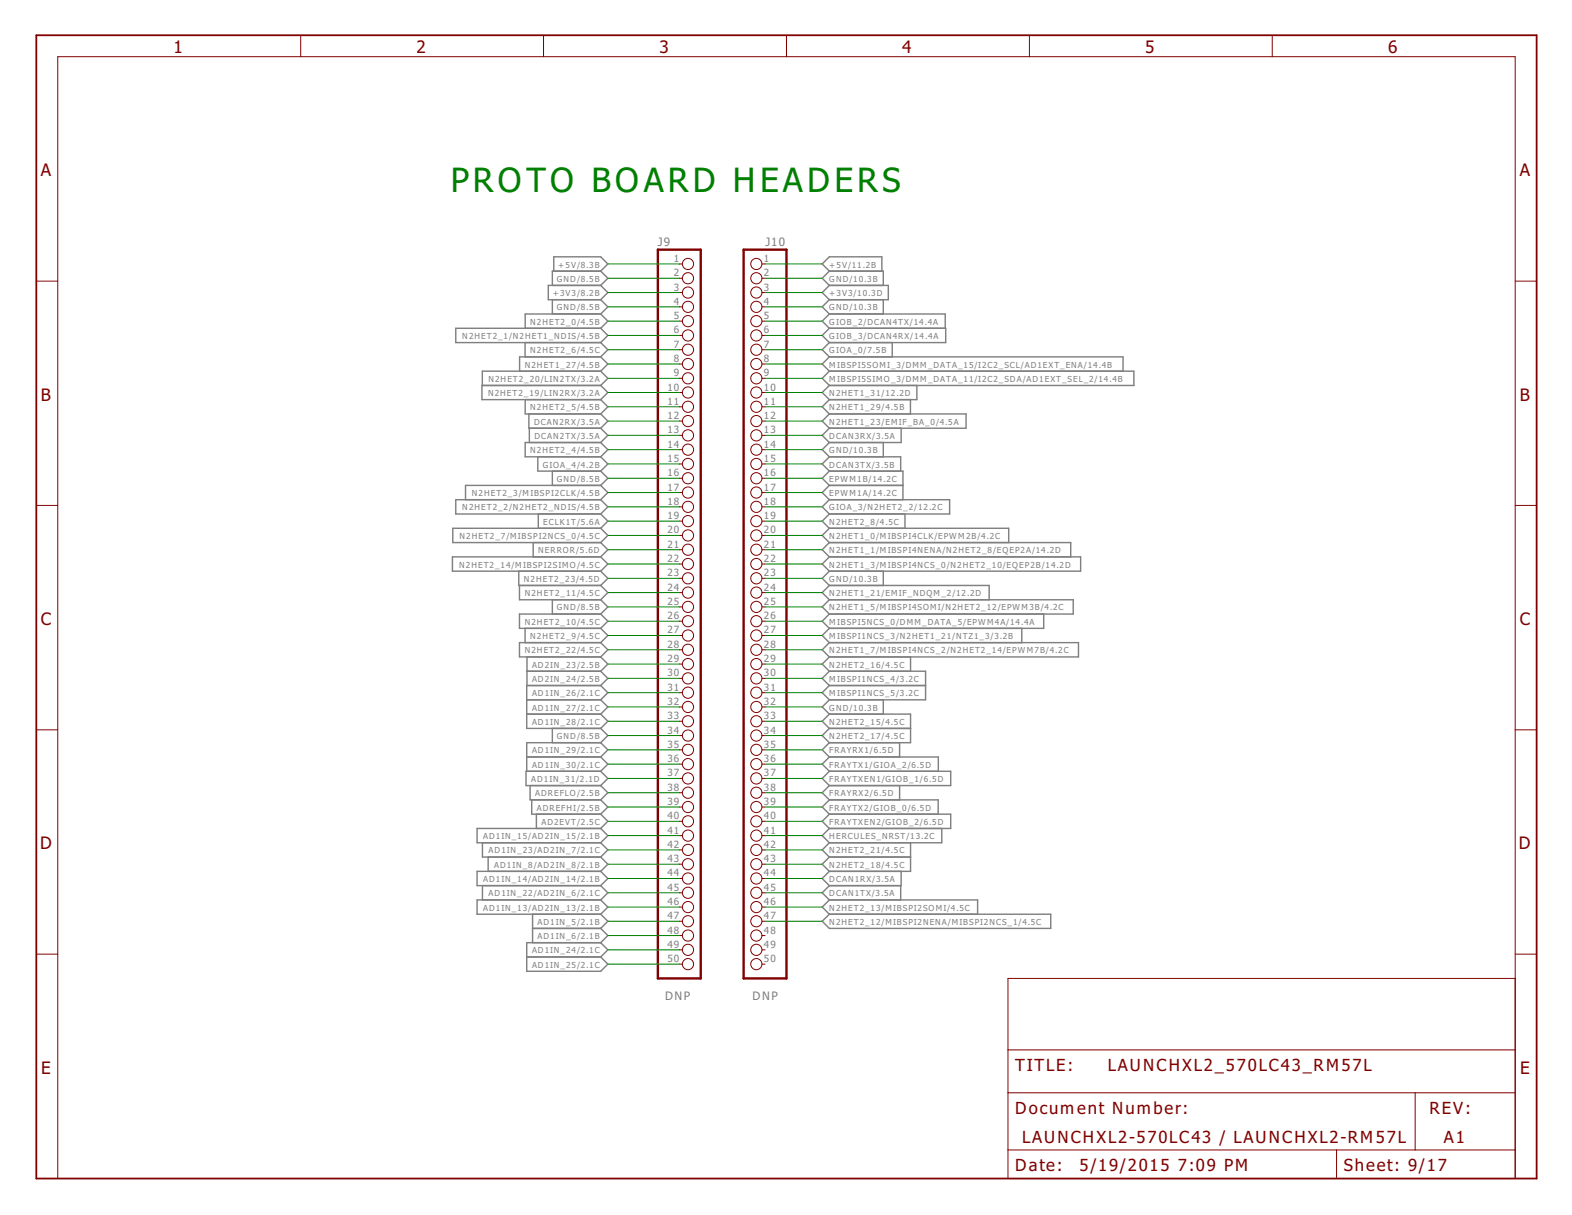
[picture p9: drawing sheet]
<svg xmlns="http://www.w3.org/2000/svg" width="279mm" height="216mm" viewBox="0 0 279 216" stroke-linecap="round" stroke-linejoin="round" font-family="sans-serif">
<g fill="none" stroke="#808080" stroke-width=".25">
<path d="M98.2 53.3v2.5M98.4 48.2v-2.6h8.4l1.2 1.3-1.2 1.3M106.8 48.2h-8.6v2.5M106.8 48.2l1.2 1.2-1.2 1.3M106.8 50.7h-9.3v2.6h9.3M106.8 53.3l1.2 1.2-1.2 1.3M106.8 55.8h-13.5v2.5M106.8 50.7l1.2 1.3-1.2 1.3M106.8 58.3h-25.8v2.6h25.8M106.8 55.8l1.2 1.3-1.2 1.2M106.8 58.3l1.2 1.3-1.2 1.3M147.4 48.2h9.6v2.5"/>
<path d="M147.4 48.2l-1.3-1.3 1.3-1.3h9.3v2.6M147.4 50.7h10.5v2.6h-10.5M147.4 55.8h20.6v2.5M147.4 48.2l-1.3 1.2 1.3 1.3M147.4 53.3l-1.3 1.2 1.3 1.3M147.4 50.7l-1.3 1.3 1.3 1.3M147.4 58.3l-1.3 1.3 1.3 1.3M147.4 58.3h20.7v2.6h-20.7M147.4 55.8l-1.3 1.3 1.3 1.2M157 53.3v2.5M93.3 60.9v2.5M93.3 71v2.6h13.5"/>
<path d="M94 73.6v2.5h12.8M94.1 76.1v2.5M106.8 78.6h-13.5v2.6h13.5M106.8 73.6l1.2 1.2-1.2 1.3M106.8 76.1l1.2 1.3-1.2 1.2M106.8 63.4h-14.4v2.6M106.8 78.6l1.2 1.3-1.2 1.3M106.8 71l1.2 1.3-1.2 1.3M106.8 68.5h-21.1v2.5h21.1M106.8 60.9l1.2 1.2-1.2 1.3M106.8 66h-21.1v2.5M106.8 68.5l1.2 1.2-1.2 1.3"/>
<path d="M106.8 66l1.2 1.2-1.2 1.3M106.8 63.4l1.2 1.3-1.2 1.3M147.4 78.6l-1.3 1.3 1.3 1.3M147.4 73.6h24.3v2.5h-24.3M147.4 60.9l-1.3 1.2 1.3 1.3M147.4 63.4h52.2v2.6M147.4 76.1l-1.3 1.3 1.3 1.2M147.4 73.6l-1.3 1.2 1.3 1.3M147.4 71l-1.3 1.3 1.3 1.3M147.4 66l-1.3 1.2 1.3 1.3M147.4 66h54.1v2.5h-54.1M147.4 63.4l-1.3 1.3 1.3 1.3"/>
<path d="M147.4 68.5l-1.3 1.2 1.3 1.3M157 78.6v2.6M158.6 60.9v2.5M160.2 76.1v2.5h-12.8M161.8 71v2.6M163 68.5v2.5h-15.6M94.8 96.4v2.6M95.6 81.2v2.5h11.2M95.7 91.3v2.6M98.2 83.7v2.6M106.8 83.7l1.2 1.3-1.2 1.3M106.8 86.3h-24.1v2.5"/>
<path d="M106.8 99h-26.4v2.5h26.4M106.8 88.8l1.2 1.3-1.2 1.2M106.8 91.3l1.2 1.3-1.2 1.3M106.8 93.9h-26.3v2.5h26.3M106.8 88.8h-25.8v2.5h25.8M106.8 96.4l1.2 1.3-1.2 1.3M106.8 86.3l1.2 1.2-1.2 1.3M106.8 93.9l1.2 1.2-1.2 1.3M106.8 99l1.2 1.2-1.2 1.3M106.8 81.2l1.2 1.2-1.2 1.3M147.4 86.3h13.1M147.4 83.7h13.1v5.1"/>
<path d="M147.4 91.3l-1.3 1.3 1.3 1.3M147.4 81.2h12.7v2.5M147.4 99h44.7v2.5h-44.7M147.4 93.9h31.9v2.5M147.4 88.8h21.4v2.5h-21.4M147.4 96.4h42.9v2.6M147.4 81.2l-1.3 1.2 1.3 1.3M147.4 93.9l-1.3 1.2 1.3 1.3M147.4 96.4l-1.3 1.3 1.3 1.3M147.4 99l-1.3 1.2 1.3 1.3M147.4 83.7l-1.3 1.3 1.3 1.3M147.4 88.8l-1.3 1.3 1.3 1.2"/>
<path d="M147.4 86.3l-1.3 1.2 1.3 1.3M160.8 91.3v2.6M92.2 101.5v2.5h14.6M92.3 104v2.6h14.5M93.3 111.7v2.5M93.7 119.3h13.1M93.7 116.7v5.1M98.2 106.6v2.5M106.8 106.6l1.2 1.2-1.2 1.3M106.8 109.1h-14.5v2.6h14.5M106.8 116.7l1.2 1.3-1.2 1.3M106.8 114.2l1.2 1.3-1.2 1.2"/>
<path d="M106.8 114.2h-14.5v2.5h14.5M106.8 119.3l1.2 1.2-1.2 1.3M106.8 111.7l1.2 1.2-1.2 1.3M106.8 109.1l1.2 1.3-1.2 1.3M106.8 104l1.2 1.3-1.2 1.3M106.8 101.5l1.2 1.3-1.2 1.2M147.4 106.6h43.4v2.5h-43.4M147.4 101.5l-1.3 1.3 1.3 1.2M147.4 104h28.4v2.6M147.4 119.3h17.1v5.1h-17.1M147.4 109.1l-1.3 1.3 1.3 1.3M147.4 114.2l-1.3 1.3 1.3 1.2"/>
<path d="M147.4 119.3l-1.3 1.2 1.3 1.3M147.4 104l-1.3 1.3 1.3 1.3M147.4 106.6l-1.3 1.2 1.3 1.3M147.4 114.2h44.3v2.5h-44.3M147.4 116.7l-1.3 1.3 1.3 1.3M147.4 111.7l-1.3 1.2 1.3 1.3M157 101.5v2.5M161.8 116.7v2.6M181.6 111.7v2.5M185.5 109.1v2.6h-38.1M93.6 124.4h13.2M93.6 126.9h13.2"/>
<path d="M93.6 134.5h13.2M94.2 139.6v2.5h12.6M98.2 129.4v2.6M106.8 129.4l1.2 1.3-1.2 1.3M106.8 132h-13.2v5.1M106.8 121.8h-13.2v7.6h13.2M106.8 139.6l1.2 1.3-1.2 1.2M106.8 137.1h-13.3v2.5h13.3M106.8 132l1.2 1.2-1.2 1.3M106.8 134.5l1.2 1.3-1.2 1.3M106.8 121.8l1.2 1.3-1.2 1.3M106.8 124.4l1.2 1.2-1.2 1.3"/>
<path d="M106.8 126.9l1.2 1.3-1.2 1.2M106.8 137.1l1.2 1.2-1.2 1.3M147.4 126.9h14.4v5.1h-14.4M147.4 129.4h14.4M147.4 124.4l-1.3 1.2 1.3 1.3M147.4 121.8l-1.3 1.3 1.3 1.3M147.4 137.1h21.6v2.5h-21.6M147.4 126.9l-1.3 1.3 1.3 1.2M147.4 121.8h17.1M147.4 134.5h19.4v2.6M147.4 129.4l-1.3 1.3 1.3 1.3M147.4 139.6l-1.3 1.3 1.3 1.2"/>
<path d="M147.4 132l-1.3 1.2 1.3 1.3M147.4 134.5l-1.3 1.3 1.3 1.3M147.4 137.1l-1.3 1.2 1.3 1.3M157 124.4v2.5M159.9 132v2.5M159.9 139.6v2.5M85.7 149.8v2.5h21.1M85.7 157.4v2.5M86.8 152.3v2.5M94.5 142.1v2.6h12.3M95.3 144.7v2.5M106.8 147.2h-22v2.6h22"/>
<path d="M106.8 154.8h-22v2.6h22M106.8 159.9h-22v2.6h22M106.8 147.2l1.2 1.3-1.2 1.3M106.8 149.8l1.2 1.2-1.2 1.3M106.8 152.3l1.2 1.3-1.2 1.2M106.8 154.8l1.2 1.3-1.2 1.3M106.8 157.4l1.2 1.2-1.2 1.3M106.8 159.9l1.2 1.3-1.2 1.3M106.8 142.1l1.2 1.3-1.2 1.3M106.8 144.7l1.2 1.2-1.2 1.3M147.4 147.2l-1.3 1.3 1.3 1.3M147.4 144.7h21.6v2.5h-21.6"/>
<path d="M147.4 154.8l-1.3 1.3 1.3 1.3M147.4 157.4l-1.3 1.2 1.3 1.3M147.4 159.9h26.4v2.6M147.4 152.3h14.4M147.4 142.1h19.4v2.6M147.4 159.9l-1.3 1.3 1.3 1.3M147.4 152.3l-1.3 1.3 1.3 1.2M147.4 149.8l-1.3 1.2 1.3 1.3M147.4 142.1l-1.3 1.3 1.3 1.3M147.4 144.7l-1.3 1.2 1.3 1.3M160.1 157.4v2.5M160.2 154.8v2.6h-12.8"/>
<path d="M161.8 149.8v5h-14.4M167.4 147.2v2.6h-20M93.6 170.1h13.2M94.7 165h12.1M94.7 162.5v5M106.8 162.5l1.2 1.2-1.2 1.3M106.8 165l1.2 1.2-1.2 1.3M106.8 167.5h-13.2v5.1h13.2l1.2-1.3-1.2-1.2M106.8 167.5l1.2 1.3-1.2 1.3M146.1 163.7l1.3-1.2h39.4v2.5h-39.4z"/>
</g>
<path d="M6.5 6.3h266.6v203.1h-266.6z" fill="none" stroke="#800000" stroke-width=".32"/>
<g fill="none" stroke="#800000" stroke-width=".18">
<path d="M53.4 6.3v3.8M96.6 6.3v3.8M139.8 6.3v3.8M183 6.3v3.8M226.1 6.3v3.8M6.5 50h3.8M120.7 46.9h.6M120.7 49.4h.6M120.7 52h.6M120.7 54.5h.6M120.7 57.1h.6M120.7 59.6h.6"/>
<path d="M135.4 46.9h.6M135.4 49.4h.6M135.4 52h.6M135.4 54.5h.6M135.4 57.1h.6M135.4 59.6h.6M269.3 50h3.8M120.7 62.1h.6M120.7 64.7h.6M120.7 67.2h.6M120.7 69.7h.6M120.7 72.3h.6"/>
<path d="M120.7 74.8h.6M120.7 77.4h.6M120.7 79.9h.6M135.4 62.1h.6M135.4 64.7h.6M135.4 67.2h.6M135.4 69.7h.6M135.4 72.3h.6M135.4 74.8h.6M135.4 77.4h.6M135.4 79.9h.6M6.5 89.8h3.8"/>
<path d="M120.7 82.4h.6M120.7 85h.6M120.7 87.5h.6M120.7 90.1h.6M120.7 92.6h.6M120.7 95.1h.6M120.7 97.7h.6M135.4 82.4h.6M135.4 85h.6M135.4 87.5h.6M135.4 90.1h.6M135.4 92.6h.6"/>
<path d="M135.4 95.1h.6M135.4 97.7h.6M269.3 89.8h3.8M120.7 100.2h.6M120.7 102.8h.6M120.7 105.3h.6M120.7 107.8h.6M120.7 110.4h.6M120.7 112.9h.6M120.7 115.5h.6M120.7 118h.6M135.4 100.2h.6"/>
<path d="M135.4 102.8h.6M135.4 105.3h.6M135.4 107.8h.6M135.4 110.4h.6M135.4 112.9h.6M135.4 115.5h.6M135.4 118h.6M6.5 129.7h3.8M120.7 120.5h.6M120.7 123.1h.6M120.7 125.6h.6M120.7 128.2h.6"/>
<path d="M120.7 130.7h.6M120.7 133.2h.6M120.7 135.8h.6M120.7 138.3h.6M135.4 120.5h.6M135.4 123.1h.6M135.4 125.6h.6M135.4 128.2h.6M135.4 130.7h.6M135.4 133.2h.6M135.4 135.8h.6M135.4 138.3h.6"/>
<path d="M269.3 129.7h3.8M120.7 140.9h.6M120.7 143.4h.6M120.7 145.9h.6M120.7 148.5h.6M120.7 151h.6M120.7 153.6h.6M120.7 156.1h.6M120.7 158.6h.6M135.4 140.9h.6M135.4 143.4h.6M135.4 145.9h.6"/>
<path d="M135.4 148.5h.6M135.4 151h.6M135.4 153.6h.6M135.4 156.1h.6M135.4 158.6h.6M6.5 169.5h3.8M120.7 161.2h.6M120.7 163.7h.6M120.7 166.2h.6M120.7 168.8h.6M120.7 171.3h.6M135.4 161.2h.6"/>
<path d="M135.4 163.7h.6M135.4 166.2h.6M135.4 168.8h.6M135.4 171.3h.6M269.3 173.9h-90.1v35.5h90.1v-199.3h-259v199.3M269.3 169.5h3.8M179.2 194.2h90.1M179.2 186.6h90.1M251.5 194.2v10.1M179.2 204.3h90.1M237.6 204.3v5.1"/>
<circle cx="122.3" cy="54.5" r=".99"/>
<circle cx="122.3" cy="59.6" r=".99"/>
<circle cx="122.3" cy="52" r=".99"/>
<circle cx="122.3" cy="46.9" r=".99"/>
<circle cx="122.3" cy="57.1" r=".99"/>
<circle cx="122.3" cy="49.4" r=".99"/>
<circle cx="134.4" cy="52" r=".99"/>
<circle cx="134.4" cy="49.4" r=".99"/>
<circle cx="134.4" cy="54.5" r=".99"/>
<circle cx="134.4" cy="57.1" r=".99"/>
<circle cx="134.4" cy="46.9" r=".99"/>
<circle cx="134.4" cy="59.6" r=".99"/>
<circle cx="122.3" cy="62.1" r=".99"/>
<circle cx="122.3" cy="74.8" r=".99"/>
<circle cx="122.3" cy="77.4" r=".99"/>
<circle cx="122.3" cy="72.3" r=".99"/>
<circle cx="122.3" cy="64.7" r=".99"/>
<circle cx="122.3" cy="67.2" r=".99"/>
<circle cx="122.3" cy="79.9" r=".99"/>
<circle cx="122.3" cy="69.7" r=".99"/>
<circle cx="134.4" cy="79.9" r=".99"/>
<circle cx="134.4" cy="69.7" r=".99"/>
<circle cx="134.4" cy="72.3" r=".99"/>
<circle cx="134.4" cy="74.8" r=".99"/>
<circle cx="134.4" cy="77.4" r=".99"/>
<circle cx="134.4" cy="64.7" r=".99"/>
<circle cx="134.4" cy="67.2" r=".99"/>
<circle cx="134.4" cy="62.1" r=".99"/>
<circle cx="122.3" cy="95.1" r=".99"/>
<circle cx="122.3" cy="87.5" r=".99"/>
<circle cx="122.3" cy="97.7" r=".99"/>
<circle cx="122.3" cy="90.1" r=".99"/>
<circle cx="122.3" cy="92.6" r=".99"/>
<circle cx="122.3" cy="85" r=".99"/>
<circle cx="122.3" cy="82.4" r=".99"/>
<circle cx="134.4" cy="97.7" r=".99"/>
<circle cx="134.4" cy="92.6" r=".99"/>
<circle cx="134.4" cy="95.1" r=".99"/>
<circle cx="134.4" cy="87.5" r=".99"/>
<circle cx="134.4" cy="90.1" r=".99"/>
<circle cx="134.4" cy="85" r=".99"/>
<circle cx="134.4" cy="82.4" r=".99"/>
<circle cx="122.3" cy="118" r=".99"/>
<circle cx="122.3" cy="100.2" r=".99"/>
<circle cx="122.3" cy="102.8" r=".99"/>
<circle cx="122.3" cy="105.3" r=".99"/>
<circle cx="122.3" cy="107.8" r=".99"/>
<circle cx="122.3" cy="110.4" r=".99"/>
<circle cx="122.3" cy="112.9" r=".99"/>
<circle cx="122.3" cy="115.5" r=".99"/>
<circle cx="134.4" cy="118" r=".99"/>
<circle cx="134.4" cy="115.5" r=".99"/>
<circle cx="134.4" cy="102.8" r=".99"/>
<circle cx="134.4" cy="105.3" r=".99"/>
<circle cx="134.4" cy="100.2" r=".99"/>
<circle cx="134.4" cy="107.8" r=".99"/>
<circle cx="134.4" cy="110.4" r=".99"/>
<circle cx="134.4" cy="112.9" r=".99"/>
<circle cx="122.3" cy="135.8" r=".99"/>
<circle cx="122.3" cy="123.1" r=".99"/>
<circle cx="122.3" cy="120.5" r=".99"/>
<circle cx="122.3" cy="138.3" r=".99"/>
<circle cx="122.3" cy="128.2" r=".99"/>
<circle cx="122.3" cy="125.6" r=".99"/>
<circle cx="122.3" cy="133.2" r=".99"/>
<circle cx="122.3" cy="130.7" r=".99"/>
<circle cx="134.4" cy="123.1" r=".99"/>
<circle cx="134.4" cy="120.5" r=".99"/>
<circle cx="134.4" cy="130.7" r=".99"/>
<circle cx="134.4" cy="138.3" r=".99"/>
<circle cx="134.4" cy="125.6" r=".99"/>
<circle cx="134.4" cy="133.2" r=".99"/>
<circle cx="134.4" cy="128.2" r=".99"/>
<circle cx="134.4" cy="135.8" r=".99"/>
<circle cx="122.3" cy="153.6" r=".99"/>
<circle cx="122.3" cy="140.9" r=".99"/>
<circle cx="122.3" cy="143.4" r=".99"/>
<circle cx="122.3" cy="145.9" r=".99"/>
<circle cx="122.3" cy="151" r=".99"/>
<circle cx="122.3" cy="156.1" r=".99"/>
<circle cx="122.3" cy="148.5" r=".99"/>
<circle cx="122.3" cy="158.6" r=".99"/>
<circle cx="134.4" cy="153.6" r=".99"/>
<circle cx="134.4" cy="156.1" r=".99"/>
<circle cx="134.4" cy="143.4" r=".99"/>
<circle cx="134.4" cy="151" r=".99"/>
<circle cx="134.4" cy="145.9" r=".99"/>
<circle cx="134.4" cy="158.6" r=".99"/>
<circle cx="134.4" cy="140.9" r=".99"/>
<circle cx="134.4" cy="148.5" r=".99"/>
<circle cx="122.3" cy="161.2" r=".99"/>
<circle cx="122.3" cy="163.7" r=".99"/>
<circle cx="122.3" cy="166.2" r=".99"/>
<circle cx="122.3" cy="171.3" r=".99"/>
<circle cx="122.3" cy="168.8" r=".99"/>
<circle cx="134.4" cy="166.2" r=".99"/>
<circle cx="134.4" cy="168.8" r=".99"/>
<circle cx="134.4" cy="171.3" r=".99"/>
<circle cx="134.4" cy="161.2" r=".99"/>
<circle cx="134.4" cy="163.7" r=".99"/>
</g>
<path d="M116.9 44.4h7.6v129.5h-7.6zM132.2 44.4h7.6v129.5h-7.6z" fill="none" stroke="#800000" stroke-width=".42"/>
<g fill="none" stroke="#008000" stroke-width=".18">
<path d="M108 46.9h12.7M108 49.4h12.7M108 54.5h12.7M108 52h12.7M108 57.1h12.7M108 59.6h12.7M136 46.9h10.1M136 49.4h10.1M136 54.5h10.1M136 52h10.1M136 57.1h10.1M136 59.6h10.1"/>
<path d="M108 79.9h12.7M108 74.8h12.7M108 77.4h12.7M108 62.1h12.7M108 72.3h12.7M108 67.2h12.7M108 64.7h12.7M108 69.7h12.7M136 79.9h10.1M136 74.8h10.1M136 77.4h10.1M136 62.1h10.1"/>
<path d="M136 72.3h10.1M136 67.2h10.1M136 64.7h10.1M136 69.7h10.1M108 85h12.7M108 92.6h12.7M108 97.7h12.7M108 82.4h12.7M108 95.1h12.7M108 90.1h12.7M108 87.5h12.7M136 85h10.1"/>
<path d="M136 92.6h10.1M136 97.7h10.1M136 82.4h10.1M136 95.1h10.1M136 90.1h10.1M136 87.5h10.1M108 107.8h12.7M108 102.8h12.7M108 110.4h12.7M108 100.2h12.7M108 115.5h12.7M108 118h12.7"/>
<path d="M108 112.9h12.7M108 105.3h12.7M136 107.8h10.1M136 102.8h10.1M136 110.4h10.1M136 100.2h10.1M136 115.5h10.1M136 118h10.1M136 112.9h10.1M136 105.3h10.1M108 130.7h12.7M108 125.6h12.7"/>
<path d="M108 123.1h12.7M108 128.2h12.7M108 133.2h12.7M108 135.8h12.7M108 138.3h12.7M108 120.5h12.7M136 130.7h10.1M136 125.6h10.1M136 123.1h10.1M136 128.2h10.1M136 133.2h10.1M136 135.8h10.1"/>
<path d="M136 138.3h10.1M136 120.5h10.1M108 148.5h12.7M108 156.1h12.7M108 158.6h12.7M108 151h12.7M108 153.6h12.7M108 143.4h12.7M108 140.9h12.7M108 145.9h12.7M136 148.5h10.1M136 156.1h10.1"/>
<path d="M136 158.6h10.1M136 151h10.1M136 153.6h10.1M136 143.4h10.1M136 140.9h10.1M136 145.9h10.1M108 161.2h12.7M108 163.7h12.7M108 166.2h12.7M108 168.8h12.7M108 171.3h12.7M136 161.2h10.1"/>
<path d="M136 163.7h10.1"/>
</g>
<text font-size="7.2" fill="#008000" x="80.1" y="34.2">PROTO BOARD HEADERS</text>
<g font-size="3.7" fill="#800000">
<text x="30.9" y="9.5">1</text>
<text x="74" y="9.5">2</text>
<text x="117.2" y="9.5">3</text>
<text x="160.4" y="9.5">4</text>
<text x="203.5" y="9.5">5</text>
<text x="246.7" y="9.5">6</text>
<text x="7.3" y="31.3">A</text>
<text x="270.1" y="31.3">A</text>
<text x="7.3" y="71.2">B</text>
<text x="270.1" y="71.2">B</text>
<text x="7.3" y="111">C</text>
<text x="270.1" y="111">C</text>
<text x="7.1" y="150.9">D</text>
<text x="270" y="150.9">D</text>
<text x="7.3" y="190.8">E</text>
<text x="270.2" y="190.8">E</text>
</g>
<g font-size="3.6" fill="#800000">
<text x="180.4" y="190.4">TITLE:</text>
<text x="196.9" y="190.4">LAUNCHXL2_570LC43_RM57L</text>
<text x="180.4" y="198">Document Number:</text>
<text x="254.1" y="198">REV:</text>
<text x="181.7" y="203.1">LAUNCHXL2-570LC43 / LAUNCHXL2-RM57L</text>
<text x="256.6" y="203.1">A1</text>
<text x="180.4" y="208.2">Date:</text>
<text x="191.8" y="208.2">5/19/2015</text>
<text x="209.3" y="208.2">7:09 PM</text>
<text x="238.8" y="208.2">Sheet: 9/17</text>
</g>
<g font-size="2.5" fill="#808080">
<text x="116.9" y="43.7">J9</text>
<text x="136" y="43.7">J10</text>
<text x="118.2" y="177.7">DNP</text>
<text x="133.8" y="177.7">DNP</text>
</g>
<g font-size="2.1" fill="#808080">
<text x="119.8" y="46.5">1</text>
<text x="135.8" y="46.5">1</text>
<text x="119.8" y="49.1">2</text>
<text x="119.8" y="51.6">3</text>
<text x="135.8" y="49.1">2</text>
<text x="135.8" y="51.6">3</text>
<text x="119.8" y="54.2">4</text>
<text x="119.8" y="56.7">5</text>
<text x="119.8" y="59.2">6</text>
<text x="135.8" y="54.2">4</text>
<text x="135.8" y="56.7">5</text>
<text x="135.8" y="59.2">6</text>
<text x="119.8" y="61.8">7</text>
<text x="119.8" y="64.3">8</text>
<text x="135.8" y="61.8">7</text>
<text x="135.8" y="64.3">8</text>
<text x="118.6" y="69.4">10</text>
<text x="118.6" y="71.9">11</text>
<text x="119.8" y="66.9">9</text>
<text x="135.8" y="66.9">9</text>
<text x="135.8" y="69.4">10</text>
<text x="135.8" y="71.9">11</text>
<text x="118.6" y="74.5">12</text>
<text x="118.6" y="77">13</text>
<text x="135.8" y="74.5">12</text>
<text x="135.8" y="77">13</text>
<text x="118.6" y="79.6">14</text>
<text x="118.6" y="82.1">15</text>
<text x="135.8" y="79.6">14</text>
<text x="135.8" y="82.1">15</text>
<text x="118.6" y="84.6">16</text>
<text x="118.6" y="87.2">17</text>
<text x="118.6" y="89.7">18</text>
<text x="135.8" y="84.6">16</text>
<text x="135.8" y="87.2">17</text>
<text x="135.8" y="89.7">18</text>
<text x="118.6" y="92.3">19</text>
<text x="118.6" y="94.8">20</text>
<text x="135.8" y="92.3">19</text>
<text x="135.8" y="94.8">20</text>
<text x="118.6" y="97.3">21</text>
<text x="118.6" y="99.9">22</text>
<text x="135.8" y="97.3">21</text>
<text x="135.8" y="99.9">22</text>
<text x="118.6" y="102.4">23</text>
<text x="118.6" y="105">24</text>
<text x="118.6" y="107.5">25</text>
<text x="135.8" y="102.4">23</text>
<text x="135.8" y="105">24</text>
<text x="135.8" y="107.5">25</text>
<text x="118.6" y="110">26</text>
<text x="118.6" y="112.6">27</text>
<text x="135.8" y="110">26</text>
<text x="135.8" y="112.6">27</text>
<text x="118.6" y="115.1">28</text>
<text x="118.6" y="117.6">29</text>
<text x="135.8" y="115.1">28</text>
<text x="135.8" y="117.6">29</text>
<text x="118.6" y="120.2">30</text>
<text x="118.6" y="122.7">31</text>
<text x="118.6" y="125.3">32</text>
<text x="135.8" y="120.2">30</text>
<text x="135.8" y="122.7">31</text>
<text x="135.8" y="125.3">32</text>
<text x="118.6" y="127.8">33</text>
<text x="118.6" y="130.3">34</text>
<text x="135.8" y="127.8">33</text>
<text x="135.8" y="130.3">34</text>
<text x="118.6" y="132.9">35</text>
<text x="118.6" y="135.4">36</text>
<text x="118.6" y="138">37</text>
<text x="135.8" y="132.9">35</text>
<text x="135.8" y="135.4">36</text>
<text x="135.8" y="138">37</text>
<text x="118.6" y="140.5">38</text>
<text x="118.6" y="143">39</text>
<text x="135.8" y="140.5">38</text>
<text x="135.8" y="143">39</text>
<text x="118.6" y="145.6">40</text>
<text x="118.6" y="148.1">41</text>
<text x="135.8" y="145.6">40</text>
<text x="135.8" y="148.1">41</text>
<text x="118.6" y="150.7">42</text>
<text x="118.6" y="153.2">43</text>
<text x="118.6" y="155.7">44</text>
<text x="135.8" y="150.7">42</text>
<text x="135.8" y="153.2">43</text>
<text x="135.8" y="155.7">44</text>
<text x="118.6" y="158.3">45</text>
<text x="118.6" y="160.8">46</text>
<text x="135.8" y="158.3">45</text>
<text x="135.8" y="160.8">46</text>
<text x="118.6" y="163.4">47</text>
<text x="118.6" y="165.9">48</text>
<text x="135.8" y="163.4">47</text>
<text x="135.8" y="165.9">48</text>
<text x="118.6" y="168.4">49</text>
<text x="118.6" y="171">50</text>
<text x="135.8" y="168.4">49</text>
<text x="135.8" y="171">50</text>
</g>
<g font-size="1.8" fill="#808080">
<text x="99.2" y="47.5">+5V/8.3B</text>
<text x="147.4" y="47.5">+5V/11.2B</text>
<text x="98.3" y="52.6">+3V3/8.2B</text>
<text x="99" y="50.1">GND/8.5B</text>
<text x="147.4" y="50.1">GND/10.3B</text>
<text x="147.4" y="52.6">+3V3/10.3D</text>
<text x="94.2" y="57.7">N2HET2_0/4.5B</text>
<text x="99" y="55.2">GND/8.5B</text>
<text x="147.4" y="55.2">GND/10.3B</text>
<text x="147.4" y="57.7">GIOB_2/DCAN4TX/14.4A</text>
<text x="82.2" y="60.2">N2HET2_1/N2HET1_NDIS/4.5B</text>
<text x="93.3" y="65.3">N2HET1_27/4.5B</text>
<text x="94.2" y="62.8">N2HET2_6/4.5C</text>
<text x="147.4" y="62.8">GIOA_0/7.5B</text>
<text x="147.4" y="60.2">GIOB_3/DCAN4RX/14.4A</text>
<text x="147.4" y="65.3">MIBSPI5SOMI_3/DMM_DATA_15/I2C2_SCL/AD1EXT_ENA/14.4B</text>
<text x="86.7" y="70.4">N2HET2_19/LIN2RX/3.2A</text>
<text x="86.8" y="67.8">N2HET2_20/LIN2TX/3.2A</text>
<text x="147.4" y="67.8">MIBSPI5SIMO_3/DMM_DATA_11/I2C2_SDA/AD1EXT_SEL_2/14.4B</text>
<text x="147.4" y="70.4">N2HET1_31/12.2D</text>
<text x="94.2" y="72.9">N2HET2_5/4.5B</text>
<text x="94.9" y="75.5">DCAN2RX/3.5A</text>
<text x="147.4" y="75.5">N2HET1_23/EMIF_BA_0/4.5A</text>
<text x="147.4" y="72.9">N2HET1_29/4.5B</text>
<text x="94.2" y="80.5">N2HET2_4/4.5B</text>
<text x="95" y="78">DCAN2TX/3.5A</text>
<text x="96.5" y="83.1">GIOA_4/4.2B</text>
<text x="147.4" y="80.5">GND/10.3B</text>
<text x="147.4" y="78">DCAN3RX/3.5A</text>
<text x="147.4" y="83.1">DCAN3TX/3.5B</text>
<text x="83.9" y="88.2">N2HET2_3/MIBSPI2CLK/4.5B</text>
<text x="99" y="85.6">GND/8.5B</text>
<text x="147.4" y="88.2">EPWM1A/14.2C</text>
<text x="147.4" y="85.6">EPWM1B/14.2C</text>
<text x="81.7" y="95.8">N2HET2_7/MIBSPI2NCS_0/4.5C</text>
<text x="82.2" y="90.7">N2HET2_2/N2HET2_NDIS/4.5B</text>
<text x="96.6" y="93.2">ECLK1T/5.6A</text>
<text x="147.4" y="95.8">N2HET1_0/MIBSPI4CLK/EPWM2B/4.2C</text>
<text x="147.4" y="90.7">GIOA_3/N2HET2_2/12.2C</text>
<text x="147.4" y="93.2">N2HET2_8/4.5C</text>
<text x="81.6" y="100.9">N2HET2_14/MIBSPI2SIMO/4.5C</text>
<text x="95.7" y="98.3">NERROR/5.6D</text>
<text x="147.4" y="98.3">N2HET1_1/MIBSPI4NENA/N2HET2_8/EQEP2A/14.2D</text>
<text x="147.4" y="100.9">N2HET1_3/MIBSPI4NCS_0/N2HET2_10/EQEP2B/14.2D</text>
<text x="93.1" y="103.4">N2HET2_23/4.5D</text>
<text x="93.3" y="105.9">N2HET2_11/4.5C</text>
<text x="147.4" y="103.4">GND/10.3B</text>
<text x="147.4" y="105.9">N2HET1_21/EMIF_NDQM_2/12.2D</text>
<text x="93.3" y="111">N2HET2_10/4.5C</text>
<text x="94.2" y="113.6">N2HET2_9/4.5C</text>
<text x="99" y="108.5">GND/8.5B</text>
<text x="147.4" y="111">MIBSPI5NCS_0/DMM_DATA_5/EPWM4A/14.4A</text>
<text x="147.4" y="108.5">N2HET1_5/MIBSPI4SOMI/N2HET2_12/EPWM3B/4.2C</text>
<text x="147.4" y="113.6">MIBSPI1NCS_3/N2HET1_21/NTZ1_3/3.2B</text>
<text x="93.3" y="116.1">N2HET2_22/4.5C</text>
<text x="94.6" y="118.6">AD2IN_23/2.5B</text>
<text x="147.4" y="116.1">N2HET1_7/MIBSPI4NCS_2/N2HET2_14/EPWM7B/4.2C</text>
<text x="147.4" y="118.6">N2HET2_16/4.5C</text>
<text x="94.6" y="123.7">AD1IN_26/2.1C</text>
<text x="94.6" y="121.2">AD2IN_24/2.5B</text>
<text x="147.4" y="121.2">MIBSPI1NCS_4/3.2C</text>
<text x="147.4" y="123.7">MIBSPI1NCS_5/3.2C</text>
<text x="94.6" y="126.3">AD1IN_27/2.1C</text>
<text x="94.6" y="128.8">AD1IN_28/2.1C</text>
<text x="99" y="131.3">GND/8.5B</text>
<text x="147.4" y="126.3">GND/10.3B</text>
<text x="147.4" y="128.8">N2HET2_15/4.5C</text>
<text x="147.4" y="131.3">N2HET2_17/4.5C</text>
<text x="94.6" y="133.9">AD1IN_29/2.1C</text>
<text x="94.6" y="136.4">AD1IN_30/2.1C</text>
<text x="147.4" y="133.9">FRAYRX1/6.5D</text>
<text x="147.4" y="136.4">FRAYTX1/GIOA_2/6.5D</text>
<text x="94.4" y="139">AD1IN_31/2.1D</text>
<text x="95.1" y="141.5">ADREFLO/2.5B</text>
<text x="147.4" y="141.5">FRAYRX2/6.5D</text>
<text x="147.4" y="139">FRAYTXEN1/GIOB_1/6.5D</text>
<text x="85.9" y="149.1">AD1IN_15/AD2IN_15/2.1B</text>
<text x="95.4" y="144">ADREFHI/2.5B</text>
<text x="96.2" y="146.6">AD2EVT/2.5C</text>
<text x="147.4" y="149.1">HERCULES_NRST/13.2C</text>
<text x="147.4" y="144">FRAYTX2/GIOB_0/6.5D</text>
<text x="147.4" y="146.6">FRAYTXEN2/GIOB_2/6.5D</text>
<text x="86.9" y="151.7">AD1IN_23/AD2IN_7/2.1C</text>
<text x="87.8" y="154.2">AD1IN_8/AD2IN_8/2.1B</text>
<text x="147.4" y="154.2">N2HET2_18/4.5C</text>
<text x="147.4" y="151.7">N2HET2_21/4.5C</text>
<text x="85.9" y="156.7">AD1IN_14/AD2IN_14/2.1B</text>
<text x="85.9" y="161.8">AD1IN_13/AD2IN_13/2.1B</text>
<text x="86.9" y="159.3">AD1IN_22/AD2IN_6/2.1C</text>
<text x="147.4" y="156.7">DCAN1RX/3.5A</text>
<text x="147.4" y="159.3">DCAN1TX/3.5A</text>
<text x="147.4" y="161.8">N2HET2_13/MIBSPI2SOMI/4.5C</text>
<text x="95.5" y="164.3">AD1IN_5/2.1B</text>
<text x="95.5" y="166.9">AD1IN_6/2.1B</text>
<text x="147.4" y="164.3">N2HET2_12/MIBSPI2NENA/MIBSPI2NCS_1/4.5C</text>
<text x="94.6" y="169.4">AD1IN_24/2.1C</text>
<text x="94.6" y="172">AD1IN_25/2.1C</text>
</g>
</svg>
